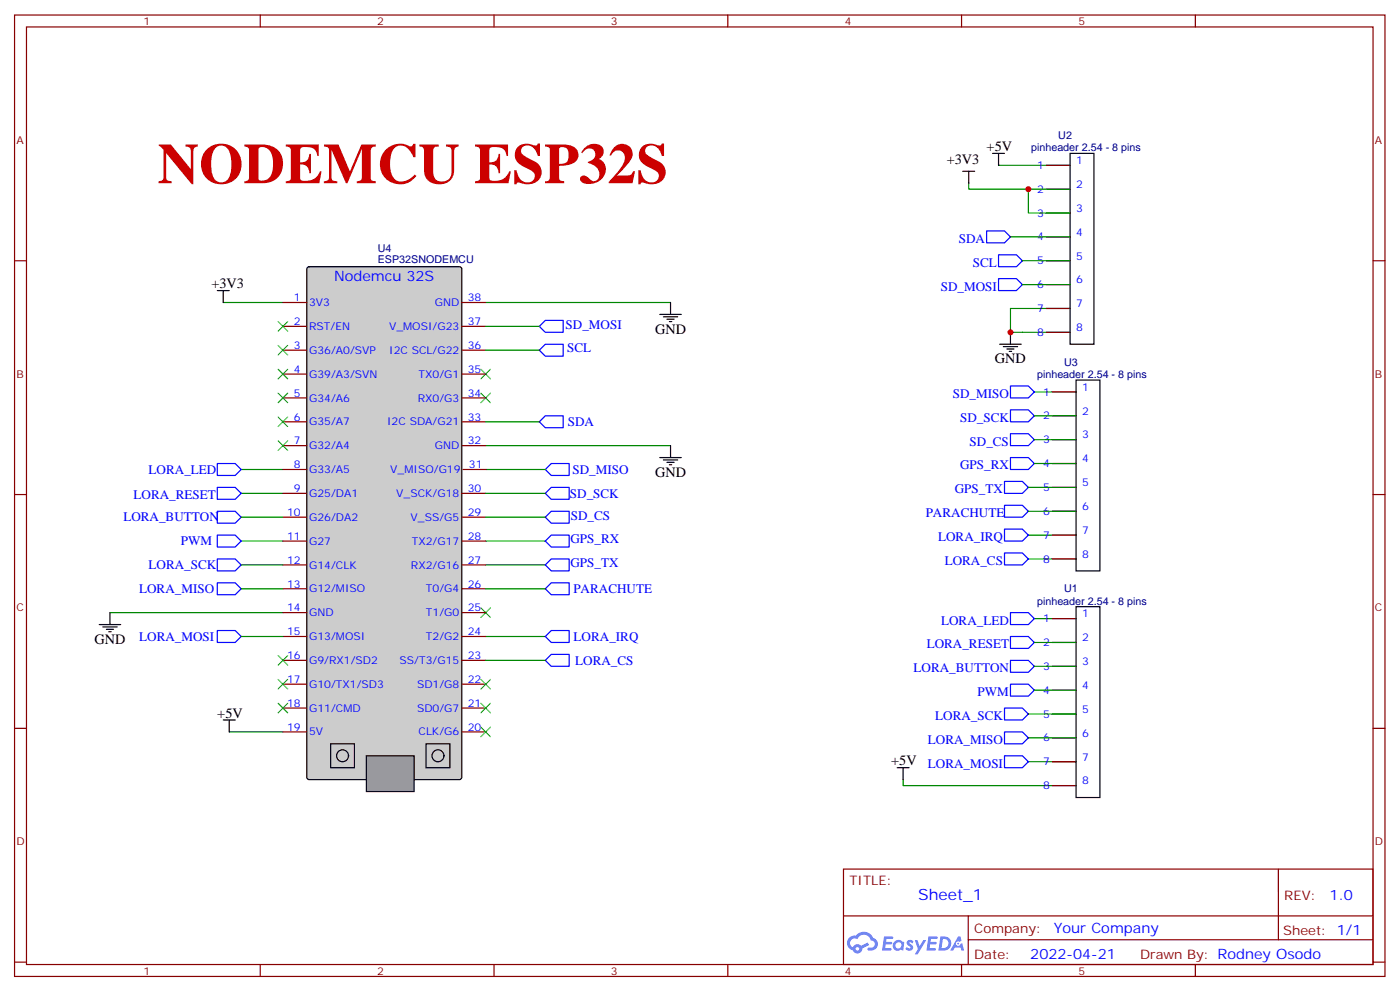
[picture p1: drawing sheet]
<svg xmlns="http://www.w3.org/2000/svg" width="414mm" height="293mm" viewBox="0 0 414 293" stroke-linecap="round" stroke-linejoin="round" font-family="sans-serif">
<g fill="none" stroke="#870000" stroke-width=".35">
<path d="M4.3 4.4h405.3v284.4h-405.3zM7.8 8h398.3v277.3h-398.3zM77 4.4v3.6M146.1 4.4v3.6M215.3 4.4v3.6M284.4 4.4v3.6M353.6 4.4v3.6M4.3 77.1h3.5M406.1 77.1h3.5M4.3 146.3h3.5M406.1 146.3h3.5M4.3 215.4h3.5"/>
<path d="M406.1 215.4h3.5M249.5 257h156.6v28.3h-156.6zM378.1 257.1v20.8M249.5 270.9h156.5M286.4 277.9h119.6M286.4 270.9v14.1M4.3 284.6h3.5M77 285.3v3.5M146.1 285.3v3.5M215.3 285.3v3.5M284.4 285.3v3.5M353.6 285.3v3.5"/>
<path d="M406.1 284.6h3.5"/>
</g>
<g fill="#5487ff">
<path d="M268.5 278.2a1.22 1.22 0 0 1 1.7 .3l-.4 .6a.47 .47 0 0 0-.3-.5 .47 .47 0 0 0-.5 .2l.1 .3a1.14 1.14 0 0 1 .8 1.7 1.14 1.14 0 0 1-1.9 0l-.2-.2 .5-.5 .7 .4a.29 .29 0 0 0 .3-.3 .29 .29 0 0 0-.3-.3 1.04 1.04 0 0 1-.5-1.7z"/>
<path d="M261.5 277h2.3l.4 .1-.2 .5-1.8 .1-.1 .9h1.5l.3 .3-.4 .4h-1.5l-.2 1.1h1.7l.2 .4-.2 .3h-2.6z"/>
<path d="M274.6 277h2.4l.3 .1-.1 .5-1.8 .1-.2 .9h1.6l.3 .3-.4 .4h-1.6l-.1 1.1h1.7l.2 .4-.2 .3h-2.7z"/>
<path d="M283.4 277h.7l.3 1.2-.6 .3a.69 .69 0 0 0-1 .3 .69 .69 0 0 0 .4 1 .69 .69 0 0 0 .9-.6l.5-.3 .6 2.2h-.8l-.3-.9h-1.7l-.5 .9h-.9z"/>
<path d="M270.6 278h.8l.6 1.9 1.1-1.9h.8l-2.5 4.2h-.8l.9-1.5z"/>
<path d="M278.2 277l-.6 4.1h1.3a2.11 2.11 0 0 0 2.5-2.1 2.11 2.11 0 0 0-2.6-2zM278.9 277.7a1.39 1.39 0 0 1 1.7 1.4 1.39 1.39 0 0 1-1.8 1.3h-.3z"/>
<path d="M264.5 278.6a1.54 1.54 0 0 0-.1 2.1 1.54 1.54 0 0 0 2.1 .2l.7 .2 .2-2.3-.1-.2-.4-.1a1.49 1.49 0 0 0-2.4 .1zM264.7 279.6a.95 .95 0 0 1 1.9 0 .95 .95 0 0 1-1.9 0z"/>
<path d="M251.2 277.3a2.18 2.18 0 0 0 1.1 3.8 1.44 1.44 0 0 0 1.6 .9 1.44 1.44 0 0 0 1.1-1.5l2.1-1-.5-.7-1.9 .9a1.47 1.47 0 0 0-2.4 .5 1.39 1.39 0 0 1-.7-2 1.39 1.39 0 0 1 2-.5 2.12 2.12 0 0 1 2.2-1.3 2.12 2.12 0 0 1 1.8 1.7 1.14 1.14 0 0 1 1.1 1.4 1.14 1.14 0 0 1-1.6 .8 .43 .43 0 0 0-.5 .3 .43 .43 0 0 0 .4 .5 1.98 1.98 0 0 0 2.5-1.2 1.98 1.98 0 0 0-1.3-2.5 3.1 3.1 0 0 0-5.2-.7l-.9 .1zM253.1 280.6a.55 .55 0 0 1 1.1 0 .55 .55 0 0 1-1.1 0z"/>
<circle cx="283.4" cy="279.1" r=".26"/>
</g>
<path d="M66 89.5h17.7M143.7 89.5h54.6M71.3 138.9h12.4M143.7 131.8h54.6M71.3 145.9h12.4M71.3 160h12.4M143.7 160h17.6M143.7 167.1h17.6M32.5 181.2h51.2M143.7 188.2h17.6M67.8 216.5h15.9" fill="none" stroke="#008700" stroke-width=".35"/>
<path d="M64.3 144.1h5.3l1.7 1.8-1.7 1.8h-5.3zM161.3 167.1l1.8-1.8h5.2v3.5h-5.2zM161.3 160l1.8-1.7h5.2v3.5h-5.2z" fill="none" stroke="#00f" stroke-width=".35"/>
<path d="M142.2 116.3l2.9 2.8M142.2 109.2l2.9 2.8M145.1 116.3l-2.9 2.8M145.1 109.2l-2.9 2.8M142.2 179.8l2.9 2.8M145.1 179.8l-2.9 2.8" fill="none" stroke="#3c3" stroke-width=".35"/>
<g fill="none" stroke="#000" stroke-width=".35">
<path d="M64.3 85.9h3.5M66 85.9v3.6M195.2 93h6.3M196.2 93.7h4.2M197.3 94.4h2.1M198 95.1h.7M198.3 89.5v3.5M195.2 135.3h6.3M196.2 136h4.2M197.3 136.7h2.1M198 137.4h.7M198.3 131.8v3.5"/>
<path d="M29.4 184.7h6.3M30.4 185.4h4.2M31.5 186.1h2.1M32.2 186.8h.7M32.5 181.2v3.5M66 212.9h3.6M67.8 212.9v3.6"/>
</g>
<path d="M91 79.1l.4-.2h44.5l.6 .4 .1 150.6-.5 .6-44.7 .1-.6-.5-.1-150.5z" fill="#ccc" stroke="#000" stroke-width=".35"/>
<g fill="none" stroke="#870000" stroke-width=".35">
<path d="M83.7 96.5h7M83.7 89.5h7M136.6 96.5h7.1M136.6 89.5h7.1M83.7 103.6h7M83.7 110.6h7M83.7 117.7h7M136.6 103.6h7.1M136.6 110.6h7.1M136.6 117.7h7.1M83.7 124.7h7M83.7 131.8h7"/>
<path d="M83.7 138.9h7M136.6 124.7h7.1M136.6 131.8h7.1M136.9 138.9h7.1M83.7 145.9h7M83.7 153h7M136.6 145.9h7.1M136.6 153h7.1M83.7 160h7M83.7 167.1h7M83.7 174.1h7M136.6 160h7.1"/>
<path d="M136.6 167.1h7.1M136.6 174.1h7.1M83.7 181.2h7M83.7 188.2h7M83.7 195.3h7M136.6 181.2h7.1M136.6 188.2h7.1M136.6 195.3h7.1M83.7 202.4h7M83.7 209.4h7M83.7 216.5h7M136.6 202.4h7.1"/>
<path d="M136.6 209.4h7.1M136.6 216.5h7.1"/>
</g>
<path d="M108.4 223.5h14.1v10.6h-14.1z" fill="#999" stroke="#000" stroke-width=".35"/>
<g fill="none" stroke="#000" stroke-width=".35">
<path d="M284.8 50.7h3.5M286.5 50.7v3.5M293.6 45.4h3.5M295.3 45.4v3.5M316.5 45.4h7.1v56.4h-7.1zM298.9 98.3v3.5M295.7 101.8h6.3M296.8 102.5h4.2M297.8 103.2h2.1M298.5 103.9h.7M318.3 112.4h7v56.4h-7zM318.3 179.4h7v56.5h-7z"/>
<path d="M97.8 220h7v7h-7zM126 220h7.1v7h-7.1zM265.4 227h3.5M267.1 227v3.6"/>
<circle cx="101.3" cy="223.5" r="1.76"/>
<circle cx="129.5" cy="223.5" r="1.76"/>
</g>
<g fill="none" stroke="#00f" stroke-width=".35">
<path d="M291.8 68.3h5.3l1.8 1.8-1.8 1.7h-5.3zM295.3 75.4h5.3l1.8 1.7-1.8 1.8h-5.3zM159.5 96.5l1.8-1.7h5.3v3.5h-5.3zM295.3 82.4h5.3l1.8 1.8-1.8 1.7h-5.3zM159.5 103.6l1.8-1.8h5.3v3.5h-5.3zM298.9 114.2h5.3l1.7 1.7-1.7 1.8h-5.3zM64.3 137.1h5.3l1.7 1.8-1.7 1.7h-5.3zM159.5 124.7l1.8-1.7h5.3v3.5h-5.3zM161.3 138.9l1.8-1.8h5.2v3.5h-5.2zM298.9 135.3h5.3l1.7 1.8-1.7 1.8h-5.3zM298.9 128.3h5.3l1.7 1.7-1.7 1.8h-5.3zM298.9 121.2h5.3l1.7 1.8-1.7 1.7h-5.3z"/>
<path d="M64.3 151.2h5.3l1.7 1.8-1.7 1.7h-5.3zM64.3 158.3h5.3l1.7 1.7-1.7 1.8h-5.3zM161.3 145.9l1.8-1.8h5.2v3.6h-5.2zM161.3 153l1.8-1.8h5.2v3.5h-5.2zM297.1 156.5h5.3l1.8 1.8-1.8 1.7h-5.3zM297.1 142.4h5.3l1.8 1.7-1.8 1.8h-5.3zM297.1 149.4h5.3l1.8 1.8-1.8 1.8h-5.3zM64.3 172.4h5.3l1.7 1.7-1.7 1.8h-5.3zM64.3 165.3h5.3l1.7 1.8-1.7 1.7h-5.3zM161.3 174.1l1.8-1.7h5.2v3.5h-5.2zM297.1 163.5h5.3l1.8 1.8-1.8 1.8h-5.3zM64.3 186.5h5.3l1.7 1.7-1.7 1.8h-5.3z"/>
<path d="M161.3 195.3l1.8-1.8h5.2v3.6h-5.2zM161.3 188.2l1.8-1.7h5.2v3.5h-5.2zM298.9 195.3h5.3l1.7 1.8-1.7 1.7h-5.3zM298.9 188.2h5.3l1.7 1.8-1.7 1.8h-5.3zM298.9 181.2h5.3l1.7 1.8-1.7 1.7h-5.3zM297.1 209.4h5.3l1.8 1.8-1.8 1.7h-5.3zM297.1 216.5h5.3l1.8 1.7-1.8 1.8h-5.3zM298.9 202.4h5.3l1.7 1.7-1.7 1.8h-5.3zM297.1 223.5h5.3l1.8 1.8-1.8 1.7h-5.3z"/>
</g>
<g fill="none" stroke="#008700" stroke-width=".35">
<path d="M286.5 54.2v1.8h30M295.3 48.9h21.2M304.2 56v7h12.3M298.9 70.1h17.6M302.4 77.1h14.1M143.7 96.5h15.8M302.4 84.2h14.1M316.5 91.2h-17.6v7.1h17.6M143.7 103.6h15.8M305.9 115.9h12.4M143.7 124.7h15.8M144 138.9h17.3"/>
<path d="M305.9 123h12.4M305.9 130h12.4M305.9 137.1h12.4M71.3 153h12.4M143.7 145.9h17.6M143.7 153h17.6M304.2 158.3h14.1M304.2 151.2h14.1M304.2 144.1h14.1M71.3 174.1h12.4M71.3 167.1h12.4M143.7 174.1h17.6"/>
<path d="M304.2 165.3h14.1M71.3 188.2h12.4M143.7 195.3h17.6M305.9 183h12.4M305.9 190h12.4M305.9 197.1h12.4M304.2 218.2h14.1M304.2 211.2h14.1M305.9 204.1h12.4M267.1 230.6v1.7h51.2M304.2 225.3h14.1"/>
</g>
<g fill="none" stroke="#3c3" stroke-width=".35">
<path d="M82.3 95.1l2.8 2.8M85.1 95.1l-2.8 2.8M82.3 102.2l2.8 2.8M82.3 109.2l2.8 2.8M82.3 116.3l2.8 2.8M85.1 102.2l-2.8 2.8M85.1 109.2l-2.8 2.8M85.1 116.3l-2.8 2.8M82.3 130.4l2.8 2.8M82.3 123.3l2.8 2.9M85.1 130.4l-2.8 2.8M85.1 123.3l-2.8 2.9"/>
<path d="M82.3 193.9l2.8 2.8M85.1 193.9l-2.8 2.8M82.3 200.9l2.8 2.9M82.3 208l2.8 2.8M85.1 200.9l-2.8 2.9M85.1 208l-2.8 2.8M142.2 215.1l2.9 2.8M142.2 208l2.9 2.8M142.2 200.9l2.9 2.9M145.1 215.1l-2.9 2.8M145.1 208l-2.9 2.8M145.1 200.9l-2.9 2.9"/>
</g>
<g fill="none" stroke="#870000" stroke-width=".35">
<path d="M309.5 48.9h7M309.5 56h7M309.5 63h7M309.5 70.1h7M309.5 77.1h7M309.5 84.2h7M309.5 91.2h7M309.5 98.3h7M311.2 115.9h7.1M311.2 123h7.1M311.2 130h7.1M311.2 137.1h7.1"/>
<path d="M311.2 144.1h7.1M311.2 151.2h7.1M311.2 158.3h7.1M311.2 165.3h7.1M311.2 183h7.1M311.2 190h7.1M311.2 197.1h7.1M311.2 204.1h7.1M311.2 211.2h7.1M311.2 218.2h7.1M311.2 225.3h7.1M311.2 232.3h7.1"/>
</g>
<g fill="#c00">
<circle cx="298.9" cy="98.3" r=".88"/>
<circle cx="304.2" cy="56" r=".88"/>
</g>
<text font-size="16.9" fill="#c00" x="46.6" y="54.2">NODEMCU ESP32S</text>
<text font-size="4.6" fill="#00f" x="271.6" y="266.1">Sheet_1</text>
<g font-size="4.2">
<text x="291.8" y="44.7">+5V</text>
<text x="280" y="48.5">+3V3</text>
<text x="62.5" y="85.2">+3V3</text>
<text x="193.7" y="98.6">GND</text>
<text x="294.3" y="107.5">GND</text>
<text x="193.7" y="141">GND</text>
<text x="27.9" y="190.4">GND</text>
<text x="64.3" y="212.2">+5V</text>
<text x="263.6" y="226.3">+5V</text>
</g>
<g font-size="4.2" fill="#00f">
<text x="98.8" y="83.1">Nodemcu 32S</text>
<text x="393.3" y="266.3">1.0</text>
<text x="311.7" y="275.9">Your Company</text>
<text x="304.7" y="283.7">2022-04-21</text>
</g>
<g font-size="3.9" fill="#00f">
<text x="283.6" y="71.8">SDA</text>
<text x="287.8" y="78.9">SCL</text>
<text x="278.3" y="85.9">SD_MOSI</text>
<text x="167.3" y="97.2">SD_MOSI</text>
<text x="167.7" y="104.2">SCL</text>
<text x="281.8" y="117.7">SD_MISO</text>
<text x="168" y="126">SDA</text>
<text x="284" y="124.7">SD_SCK</text>
<text x="286.8" y="131.8">SD_CS</text>
<text x="44" y="140.1">LORA_LED</text>
<text x="169.3" y="140.1">SD_MISO</text>
<text x="284" y="138.9">GPS_RX</text>
<text x="39.5" y="147.7">LORA_RESET</text>
<text x="168.6" y="147.1">SD_SCK</text>
<text x="282.4" y="145.9">GPS_TX</text>
<text x="36.5" y="154.2">LORA_BUTTON</text>
<text x="168.8" y="153.7">SD_CS</text>
<text x="273.8" y="153">PARACHUTE</text>
<text x="53.5" y="161.1">PWM</text>
<text x="168.7" y="160.7">GPS_RX</text>
<text x="277.5" y="160">LORA_IRQ</text>
<text x="168.7" y="167.8">GPS_TX</text>
<text x="279.4" y="167.1">LORA_CS</text>
<text x="44" y="168.3">LORA_SCK</text>
<text x="41.1" y="175.4">LORA_MISO</text>
<text x="169.6" y="175.4">PARACHUTE</text>
<text x="278.4" y="184.7">LORA_LED</text>
<text x="41.2" y="189.5">LORA_MOSI</text>
<text x="169.7" y="189.5">LORA_IRQ</text>
<text x="274.1" y="191.8">LORA_RESET</text>
<text x="170.1" y="196.6">LORA_CS</text>
<text x="270.2" y="198.8">LORA_BUTTON</text>
<text x="289.1" y="205.9">PWM</text>
<text x="276.6" y="212.9">LORA_SCK</text>
<text x="274.5" y="220">LORA_MISO</text>
<text x="274.5" y="227">LORA_MOSI</text>
</g>
<g font-size="3.9" fill="#800">
<text x="251.2" y="261.6">TITLE:</text>
<text x="379.9" y="266.3">REV:</text>
<text x="288.2" y="275.8">Company:</text>
<text x="379.5" y="276.4">Sheet: 1/1</text>
<text x="288.2" y="283.5">Date:</text>
<text x="337.2" y="283.6">Drawn By: Rodney Osodo</text>
</g>
<g font-size="3.2" fill="#800">
<text x="42.4" y="7.4">1</text>
<text x="111.5" y="7.4">2</text>
<text x="180.7" y="7.4">3</text>
<text x="249.8" y="7.4">4</text>
<text x="319" y="7.4">5</text>
<text x="4.8" y="42.5">A</text>
<text x="406.6" y="42.5">A</text>
<text x="4.8" y="111.7">B</text>
<text x="406.6" y="111.7">B</text>
<text x="4.8" y="180.8">C</text>
<text x="406.6" y="180.8">C</text>
<text x="4.8" y="250">D</text>
<text x="406.6" y="250">D</text>
<text x="42.4" y="288.3">1</text>
<text x="111.5" y="288.3">2</text>
<text x="180.7" y="288.3">3</text>
<text x="249.8" y="288.3">4</text>
<text x="319" y="288.3">5</text>
</g>
<g font-size="3.2" fill="#000080">
<text x="313" y="41.1">U2</text>
<text x="305" y="44.8">pinheader 2.54 - 8 pins</text>
<text x="111.7" y="77.8">ESP32SNODEMCU</text>
<text x="111.7" y="74.6">U4</text>
<text x="306.7" y="111.8">pinheader 2.54 - 8 pins</text>
<text x="314.8" y="108.2">U3</text>
<text x="306.7" y="178.8">pinheader 2.54 - 8 pins</text>
<text x="314.8" y="175.2">U1</text>
</g>
<g font-size="3.2" fill="#00f">
<text x="306.7" y="50">1</text>
<text x="318.3" y="48.5">1</text>
<text x="306.7" y="57">2</text>
<text x="318.3" y="55.6">2</text>
<text x="306.7" y="64.1">3</text>
<text x="318.3" y="62.7">3</text>
<text x="306.7" y="71.1">4</text>
<text x="318.3" y="69.7">4</text>
<text x="318.3" y="76.8">5</text>
<text x="306.7" y="78.2">5</text>
<text x="318.3" y="83.8">6</text>
<text x="87" y="89.1">1</text>
<text x="138.4" y="89.1">38</text>
<text x="306.7" y="85.2">6</text>
<text x="91.4" y="90.5">3V3</text>
<text x="128.6" y="90.5">GND</text>
<text x="306.7" y="92.3">7</text>
<text x="318.3" y="90.9">7</text>
<text x="87" y="96.2">2</text>
<text x="91.4" y="97.6">RST/EN</text>
<text x="115.1" y="97.6">V_MOSI/G23</text>
<text x="138.4" y="96.2">37</text>
<text x="306.7" y="99.3">8</text>
<text x="318.3" y="97.9">8</text>
<text x="87" y="103.2">3</text>
<text x="91.4" y="104.6">G36/A0/SVP</text>
<text x="115.1" y="104.6">I2C SCL/G22</text>
<text x="138.4" y="103.2">36</text>
<text x="87" y="110.3">4</text>
<text x="91.4" y="111.7">G39/A3/SVN</text>
<text x="123.8" y="111.7">TX0/G1</text>
<text x="138.4" y="110.3">35</text>
<text x="87" y="117.3">5</text>
<text x="91.4" y="118.7">G34/A6</text>
<text x="123.6" y="118.7">RX0/G3</text>
<text x="138.4" y="117.3">34</text>
<text x="308.5" y="117">1</text>
<text x="320" y="115.6">1</text>
<text x="87" y="124.4">6</text>
<text x="91.4" y="125.8">G35/A7</text>
<text x="114.5" y="125.8">I2C SDA/G21</text>
<text x="138.4" y="124.4">33</text>
<text x="308.5" y="124">2</text>
<text x="320" y="122.6">2</text>
<text x="87" y="131.4">7</text>
<text x="138.4" y="131.4">32</text>
<text x="308.5" y="131.1">3</text>
<text x="320" y="129.7">3</text>
<text x="91.4" y="132.9">G32/A4</text>
<text x="128.6" y="132.9">GND</text>
<text x="320" y="136.7">4</text>
<text x="87" y="138.5">8</text>
<text x="91.4" y="139.9">G33/A5</text>
<text x="115.5" y="139.9">V_MISO/G19</text>
<text x="138.7" y="138.5">31</text>
<text x="308.5" y="138.1">4</text>
<text x="320" y="143.8">5</text>
<text x="87" y="145.6">9</text>
<text x="91.4" y="147">G25/DA1</text>
<text x="117.2" y="147">V_SCK/G18</text>
<text x="138.4" y="145.6">30</text>
<text x="308.5" y="145.2">5</text>
<text x="84.9" y="152.6">10</text>
<text x="91.4" y="154">G26/DA2</text>
<text x="121.5" y="154">V_SS/G5</text>
<text x="138.4" y="152.6">29</text>
<text x="308.5" y="152.3">6</text>
<text x="320" y="150.8">6</text>
<text x="84.9" y="159.7">11</text>
<text x="91.4" y="161.1">G27</text>
<text x="121.8" y="161.1">TX2/G17</text>
<text x="138.4" y="159.7">28</text>
<text x="308.5" y="159.3">7</text>
<text x="320" y="157.9">7</text>
<text x="84.9" y="166.7">12</text>
<text x="138.4" y="166.7">27</text>
<text x="308.5" y="166.4">8</text>
<text x="320" y="165">8</text>
<text x="84.9" y="173.8">13</text>
<text x="91.4" y="168.1">G14/CLK</text>
<text x="121.6" y="168.1">RX2/G16</text>
<text x="138.4" y="173.8">26</text>
<text x="91.4" y="175.2">G12/MISO</text>
<text x="126" y="175.2">T0/G4</text>
<text x="84.9" y="180.8">14</text>
<text x="91.4" y="182.2">GND</text>
<text x="126" y="182.2">T1/G0</text>
<text x="138.4" y="180.8">25</text>
<text x="308.5" y="184">1</text>
<text x="320" y="182.6">1</text>
<text x="84.9" y="187.9">15</text>
<text x="91.4" y="189.3">G13/MOSI</text>
<text x="126" y="189.3">T2/G2</text>
<text x="138.4" y="187.9">24</text>
<text x="308.5" y="191.1">2</text>
<text x="320" y="189.7">2</text>
<text x="84.9" y="194.9">16</text>
<text x="91.4" y="196.4">G9/RX1/SD2</text>
<text x="118.2" y="196.4">SS/T3/G15</text>
<text x="138.4" y="194.9">23</text>
<text x="320" y="196.7">3</text>
<text x="84.9" y="202">17</text>
<text x="91.4" y="203.4">G10/TX1/SD3</text>
<text x="123.3" y="203.4">SD1/G8</text>
<text x="138.4" y="202">22</text>
<text x="308.5" y="198.1">3</text>
<text x="320" y="203.8">4</text>
<text x="84.9" y="209.1">18</text>
<text x="138.4" y="209.1">21</text>
<text x="308.5" y="205.2">4</text>
<text x="91.4" y="210.5">G11/CMD</text>
<text x="123.3" y="210.5">SD0/G7</text>
<text x="308.5" y="212.2">5</text>
<text x="320" y="210.8">5</text>
<text x="84.9" y="216.1">19</text>
<text x="91.4" y="217.5">5V</text>
<text x="123.8" y="217.5">CLK/G6</text>
<text x="138.4" y="216.1">20</text>
<text x="308.5" y="219.3">6</text>
<text x="320" y="217.9">6</text>
<text x="308.5" y="226.3">7</text>
<text x="320" y="224.9">7</text>
<text x="308.5" y="233.4">8</text>
<text x="320" y="232">8</text>
</g>
</svg>
